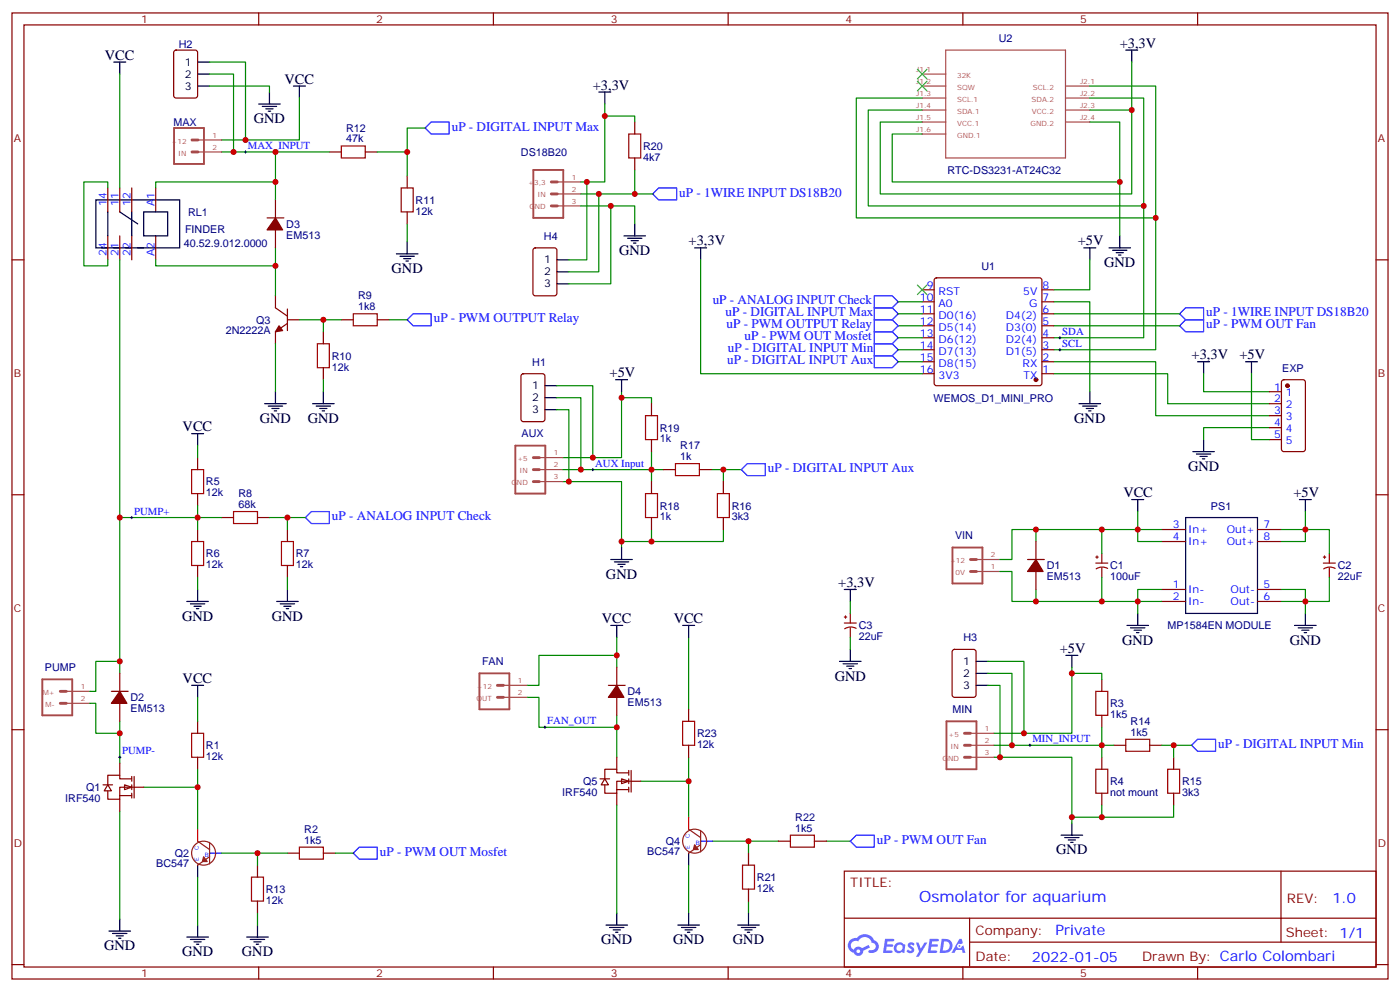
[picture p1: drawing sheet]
<svg xmlns="http://www.w3.org/2000/svg" width="412mm" height="292mm" viewBox="0 0 412 292" stroke-linecap="round" stroke-linejoin="round" font-family="sans-serif">
<g fill="none" stroke="#870000" stroke-width=".35">
<path d="M3.5 3.8h405.4v284.3h-405.4zM7.1 7.3h398.2v277.3h-398.2zM76.2 3.8v3.5M145.3 3.8v3.5M214.5 3.8v3.5M283.6 3.8v3.5M352.8 3.8v3.5M3.5 76.5h3.6M405.3 76.5h3.6M3.5 145.6h3.6M405.3 145.6h3.6M3.5 214.8h3.6"/>
<path d="M405.3 214.8h3.6M248.7 256.4h156.6v28.2h-156.6zM377.3 256.4v20.9M248.7 270.2h156.5M285.6 277.3h119.6M285.6 270.2v14.2M3.5 283.9h3.6M76.2 284.6v3.5M145.3 284.6v3.5M214.5 284.6v3.5M283.6 284.6v3.5M352.8 284.6v3.5"/>
<path d="M405.3 283.9h3.6"/>
</g>
<g fill="#5487ff">
<path d="M267.7 277.6a1.22 1.22 0 0 1 1.7 .2l-.4 .6a.47 .47 0 0 0-.3-.4 .47 .47 0 0 0-.5 .2l.1 .2a1.14 1.14 0 0 1 .8 1.8 1.14 1.14 0 0 1-1.9 0l-.2-.2 .5-.6 .7 .5a.29 .29 0 0 0 .3-.3 .29 .29 0 0 0-.2-.3 1.04 1.04 0 0 1-.6-1.7z"/>
<path d="M260.7 276.3h2.4l.3 .2-.2 .5-1.8 .1-.1 .8h1.5l.3 .4-.3 .4h-1.6l-.2 1.1h1.7l.2 .3-.2 .3-2.6 .1z"/>
<path d="M273.8 276.3h2.4l.3 .2-.1 .5-1.8 .1-.2 .8h1.6l.3 .4-.4 .4h-1.6l-.1 1.1h1.7l.2 .3-.2 .3-2.6 .1z"/>
<path d="M282.6 276.3h.7l.3 1.3-.6 .3a.69 .69 0 0 0-1 .3 .69 .69 0 0 0 .4 .9 .69 .69 0 0 0 .9-.6l.5-.2 .6 2.2h-.8l-.2-.9h-1.8l-.5 .9h-.8z"/>
<path d="M269.8 277.4h.8l.6 1.8 1.1-1.8h.9l-2.6 4.2h-.8l.9-1.5z"/>
<path d="M277.4 276.3l-.6 4.2h1.3a2.11 2.11 0 0 0 2.5-2.1 2.11 2.11 0 0 0-2.5-2.1zM278.1 277.1a1.39 1.39 0 0 1 1.7 1.4 1.39 1.39 0 0 1-1.8 1.3h-.3z"/>
<path d="M263.7 277.9a1.54 1.54 0 0 0-.1 2.2 1.54 1.54 0 0 0 2.2 .1l.6 .3 .3-2.3-.2-.3h-.4a1.49 1.49 0 0 0-2.4 0zM264 278.9a.94 .94 0 0 1 1.8 0 .94 .94 0 0 1-1.8 0z"/>
<path d="M250.4 276.7a2.18 2.18 0 0 0 1.1 3.7 1.44 1.44 0 0 0 1.6 .9 1.44 1.44 0 0 0 1.2-1.4l2-1.1-.5-.7-1.9 1a1.47 1.47 0 0 0-2.4 .4 1.39 1.39 0 0 1-.7-1.9 1.39 1.39 0 0 1 2-.5 2.12 2.12 0 0 1 2.2-1.3 2.12 2.12 0 0 1 1.9 1.7 1.14 1.14 0 0 1 1.1 1.4 1.14 1.14 0 0 1-1.7 .7 .43 .43 0 0 0-.5 .4 .43 .43 0 0 0 .4 .5 1.98 1.98 0 0 0 2.5-1.2 1.98 1.98 0 0 0-1.2-2.6 3.1 3.1 0 0 0-5.3-.6l-.9 .1zM252.3 280a.55 .55 0 0 1 1.1 0 .55 .55 0 0 1-1.1 0z"/>
<circle cx="282.6" cy="278.4" r=".26"/>
</g>
<g fill="none" stroke="#870000" stroke-width=".35">
<path d="M187 35.9v3.5M31.7 55.3v7.1M35.3 55.3v7.1M38.8 55.3v7.1M45.9 55.3v7.1M81.1 58.8v5.3M97 44.7h3.5M107.6 44.7h3.5M119.9 51.8v3.5M187 46.5v3.5M31.7 69.4v7.1M35.3 69.4v7.1"/>
<path d="M38.8 69.4v7.1M45.9 69.4v7.1M78.7 64.1h4.9M81.1 67.7v5.3M119.9 62.4v3.5M157.2 73.2l.5-.2h5.6l.7 .4v13l-.4 .6-5.9 .1-.7-.5v-12.9zM81.1 87.1v3.5l3.6 2.5M84.7 90.9v6.4M84.7 95.2l-3.6 2.4v3.6M84.7 94.1h3.5M95.2 97.6v3.6M100.5 94.1h3.6"/>
<path d="M111.1 94.1h3.6M271.6 99.4h3.6M271.6 95.9h3.6M271.6 92.4h3.6M271.6 88.8h3.6M271.6 85.3h3.6M275.4 82l.5-.2h30.3l.5 .2 .2 .5v30.3l-.2 .5-.5 .2h-30.3l-.5-.2-.2-.5v-30.3zM306.9 99.4h3.5M306.9 95.9h3.5M306.9 92.4h3.5M306.9 88.8h3.5M306.9 85.3h3.5"/>
<path d="M95.2 108.2v3.6M153.7 110.2l.5-.2h5.6l.7 .4v13l-.4 .7h-5.9l-.7-.5v-12.9zM191.9 118.8v3.5M271.6 110h3.6M271.6 106.5h3.6M271.6 102.9h3.6M306.9 110h3.5M306.9 106.5h3.5M306.9 102.9h3.5M58.2 134.7v3.5M191.9 129.4v3.5M195.4 138.2h3.6"/>
<path d="M206 138.2h3.5M58.2 145.3v3.5M58.2 155.9v3.5M65.3 152.3h3.5M75.8 152.3h3.6M84.7 155.9v3.5M191.9 141.7v3.6M191.9 152.3v3.6M213.1 141.7v3.6M213.1 152.3v3.6M305.2 159.4v5.3M342.2 155.9h7"/>
<path d="M342.2 159.4h7M370.4 155.9h7.1M370.4 159.4h7.1M58.2 166.4v3.6M84.7 166.4v3.6M302.7 164.7h4.9M305.2 168.2v5.3M342.2 173.5h7M342.2 177h7M370.4 173.5h7.1M370.4 177h7.1M35.3 198.2v5.3"/>
<path d="M181.7 196.4v5.3M280.7 191.3l.5-.2h5.6l.7 .5v12.9l-.4 .7h-5.9l-.7-.4v-13zM324.6 200v3.5M32.8 203.5h4.9M35.3 207v5.3M58.2 212.3v3.5M179.2 201.7h4.9M181.7 205.2v5.3M202.8 208.8v3.5M202.8 219.4v3.5M324.6 210.5v3.6M328.1 219.4h3.5"/>
<path d="M338.7 219.4h3.5M58.2 222.9v3.5M324.6 222.9v3.5M324.6 233.5v3.5M345.7 222.9v3.5M345.7 233.5v3.5M75.8 254.6v3.6M84.7 251.1h3.5M95.2 251.1h3.6M220.5 251.1v3.5M229.3 247.6h3.5M239.9 247.6h3.5"/>
<path d="M75.8 265.2v3.5M220.5 261.7v3.5"/>
</g>
<g fill="#870000" stroke="#870000" stroke-width=".35">
<path d="M82.2 95.9l1.1 1.4-2.2 .3z"/>
<path d="M81.1 64.1l2.2 3.6h-4.6z"/>
<path d="M35.3 203.5l2.1 3.5h-4.6z"/>
<path d="M181.7 201.7l2.1 3.5h-4.6z"/>
<path d="M305.2 164.7l2.1 3.5h-4.6z"/>
<circle cx="305.2" cy="111.8" r=".53"/>
</g>
<g fill="none" stroke="#a10000" stroke-width=".35">
<path d="M185.2 39.4h3.5v7.1h-3.5zM100.5 43h7.1v3.5h-7.1zM118.2 55.3h3.5v7.1h-3.5zM104.1 92.4h7v3.5h-7zM93.5 101.2h3.5v7h-3.5zM56.4 138.2h3.6v7.1h-3.6zM190.1 122.3h3.6v7.1h-3.6zM199 136.5h7v3.5h-7zM56.4 159.4h3.6v7h-3.6zM68.8 150.6h7v3.5h-7zM82.9 159.4h3.5v7h-3.5zM190.1 145.3h3.6v7h-3.6z"/>
<path d="M211.3 145.3h3.5v7h-3.5zM56.4 215.8h3.6v7.1h-3.6zM201.1 212.3h3.5v7.1h-3.5zM322.8 203.5h3.5v7h-3.5zM331.6 217.6h7.1v3.5h-7.1zM322.8 226.4h3.5v7.1h-3.5zM344 226.4h3.5v7.1h-3.5zM74.1 258.2h3.5v7h-3.5zM88.2 249.3h7v3.6h-7zM218.7 254.6h3.5v7.1h-3.5zM232.8 245.8h7.1v3.5h-7.1z"/>
</g>
<g fill="none" stroke="#000" stroke-width=".35">
<path d="M33.5 18.3h3.5M35.3 18.3v3.5M331.6 14.7h3.5M333.4 14.7v3.6M86.4 25.3h3.6M88.2 25.3v3.6M176.4 27.1h3.5M178.2 27.1v3.5M28.2 58.8h24.7v14.2h-24.7zM30 73h1.7M31.7 62.4v7M33.5 73h1.8"/>
<path d="M35.3 62.4l5.3 3.5M37 73h1.8M38.8 62.4v7M40.6 73h1.7M42.3 62.4h7.1v7h-7.1zM116.8 74.7h6.3M117.8 75.4h4.3M118.9 76.1h2.1M119.6 76.8h.7M119.9 71.2v3.5M164 76.5h3.6M183.8 69.4h6.3"/>
<path d="M184.9 70.1h4.2M185.9 70.8h2.1M186.6 71.5h.7M187 65.9v3.5M204.6 73h3.5M206.4 73v3.5M319.3 73h3.5M321 73v3.5M326.7 73h6.3M327.7 73.7h4.3M328.8 74.4h2.1M329.5 75.1h.7"/>
<path d="M329.8 69.4v3.6M164 83.5h3.6M164 80h3.6M78 118.8h6.3M79 119.5h4.3M81.1 115.3v3.5M92.1 118.8h6.3M93.1 119.5h4.3M95.2 115.3v3.5M160.5 113.5h3.5M160.5 117.1h3.5M181.3 111.8h3.6"/>
<path d="M183.1 111.8v3.5M317.9 118.8h6.3M318.9 119.5h4.2M321 115.3v3.5M56.4 127.6h3.6M58.2 127.6v3.6M80.1 120.2h2.1M80.8 120.9h.7M94.2 120.2h2.1M94.9 120.9h.7M160.5 120.6h3.5M320 120.2h2.1"/>
<path d="M320.7 120.9h.7M333.4 147h3.5M335.1 147v3.6M349.2 152.3h21.2v28.3h-21.2zM382.8 147h3.5M384.5 147v3.6M55 177h6.4M56.1 177.7h4.2M57.1 178.4h2.2M57.9 179.1h.7M58.2 173.5v3.5M81.5 177h6.3"/>
<path d="M82.5 177.7h4.3M83.6 178.4h2.1M84.3 179.1h.7M84.7 173.5v3.5M179.9 164.7h6.4M181 165.4h4.2M182 166.1h2.1M182.7 166.8h.7M183.1 161.1v3.6M248.7 173.5h3.5M250.5 173.5v3.5M179.9 184.1h3.5"/>
<path d="M181.7 184.1v3.5M201.1 184.1h3.5M202.8 184.1v3.5M247.3 194.7h6.3M248.4 195.4h4.2M249.4 196.1h2.1M250.1 196.8h.7M250.5 191.1v3.6M287.5 194.7h3.5M287.5 198.2h3.5M314 192.9h3.5M315.7 192.9v3.5"/>
<path d="M332 184.1h6.3M333 184.8h4.3M334.1 185.5h2.1M334.8 186.2h.7M335.1 180.6v3.5M381.4 184.1h6.3M382.4 184.8h4.2M383.5 185.5h2.1M384.2 186.2h.7M384.5 180.6v3.5M56.4 201.7h3.6M58.2 201.7v3.5"/>
<path d="M287.5 201.7h3.5M58.2 254.6v3.6M202.8 251.1v3.5M312.6 245.8h6.3M313.6 246.5h4.3M314.7 247.2h2.1M315.4 247.9h.7M315.7 242.3v3.5M32.1 274h6.4M33.2 274.7h4.2M34.2 275.4h2.1M34.9 276.2h.7"/>
<path d="M35.3 270.5v3.5M55 275.8h6.4M56.1 276.5h4.2M57.1 277.2h2.2M57.9 277.9h.7M58.2 272.3v3.5M72.7 275.8h6.3M73.7 276.5h4.3M74.8 277.2h2.1M75.5 277.9h.7M75.8 272.3v3.5M178.5 272.3h6.4"/>
<path d="M179.6 273h4.2M180.6 273.7h2.1M181.3 274.4h.7M181.7 268.7v3.6M199.7 272.3h6.3M200.7 273h4.3M201.8 273.7h2.1M202.5 274.4h.7M202.8 268.7v3.6M217.3 272.3h6.4M218.4 273h4.2M219.4 273.7h2.1"/>
<path d="M220.1 274.4h.7M220.5 268.7v3.6"/>
</g>
<path d="M51.3 37.7h8.8v10.6h-8.8zM157.1 50h8.8v14.1h-8.8zM151.8 131.2h8.8v14.1h-8.8zM280.6 161.1h8.8v10.6h-8.8zM12.5 200h8.8v10.5h-8.8zM141.2 198.2h8.8v10.6h-8.8zM278.8 212.3h8.8v14.1h-8.8z" fill="none" stroke="#a64a4a" stroke-width=".56"/>
<g fill="none" stroke="#a64a4a" stroke-width=".85">
<path d="M56.6 44.7h1.7M56.6 41.2h1.7M162.4 57.1h1.8M162.4 53.6h1.8M162.4 60.6h1.8M157.1 138.2h1.8M157.1 134.7h1.8M157.1 141.7h1.8M285.9 164.7h1.7M285.9 168.2h1.7M17.8 207h1.7M17.8 203.5h1.7"/>
<path d="M146.5 205.2h1.8M146.5 201.7h1.8M284.1 219.4h1.8M284.1 215.8h1.8M284.1 222.9h1.8"/>
</g>
<g fill="none" stroke="#a64a4a" stroke-width=".35">
<path d="M278.6 14.7h35.3v31.8h-35.3zM271.6 35.9h7M271.6 32.4h7M271.6 28.9h7M271.6 25.3h7M271.6 21.8h7M271.6 39.4h7M314.1 35.9h6.9M314.1 32.4h6.9M314.1 28.9h6.9M314.1 25.3h6.9M58.3 41.2h7"/>
<path d="M58.3 44.7h7M164.2 53.6h6.9M164.2 57.1h6.9M164.2 60.6h6.9M158.9 134.7h6.9M158.9 138.2h6.9M158.9 141.7h6.9M287.6 168.2h7M287.6 164.7h7M19.5 203.5h7M19.5 207h7M148.3 201.7h6.9"/>
<path d="M148.3 205.2h6.9M285.9 215.8h6.9M285.9 219.4h6.9M285.9 222.9h6.9"/>
</g>
<g fill="none" stroke="#008700" stroke-width=".35">
<path d="M333.4 18.3v14.1M35.3 21.8v33.5M88.2 28.9v12.3h-22.9M125.2 37.7h-5.3v7h-8.8M178.2 30.6v23h-7.1M178.2 34.1h8.8v1.8M271.6 32.4h-15.8v28.2h81.1M271.6 28.9h-19.4v35.2h88.2v38.8h-30M321 28.9h15.9v70.5h-26.5M321 35.9h8.8v17.7h-67v-14.2h8.8M321 32.4h12.4v24.7h-74.1v-21.2h12.3M321 25.3h19.4v38.8"/>
<path d="M31.7 55.3v-1.7h-7v24.6h7v-1.7M45.9 55.3v-1.7h35.2v5.2M65.3 44.7h31.7M119.9 44.7v7.1M172.9 53.6v22.9h-5.3M176.4 57.1v22.9h-8.8M187 50v7.1h-15.9M187 57.1h5.3M329.8 53.6v15.8M35.3 76.5v75.8M81.1 73v5.2h-35.2v-1.7M81.1 78.2v8.9"/>
<path d="M171.1 60.6h15.9v5.3M179.9 60.6v22.9h-12.3M206.4 76.5v33.5h65.2M321 76.5v8.8h-10.6M88.2 94.1h7v3.5M95.2 94.1h5.3M114.7 94.1h5.2M264.6 92.4h7M264.6 88.8h7M264.6 95.9h7M264.6 99.4h7M310.4 88.8h10.6v26.5"/>
<path d="M310.4 92.4h37.1M310.4 95.9h37.1M81.1 101.2v14.1M95.2 111.8v3.5M164 113.5h10.6v21.2M164 117.1h7.1v21.1M183.1 117.1h8.8v1.7M183.1 115.3v19.4h-17.3M264.6 102.9h7M264.6 106.5h7M58.2 131.2v3.5M164 120.6h3.6v21.1"/>
<path d="M191.9 132.9v5.3h-26.1M195.4 138.2h-3.5v3.5M209.5 138.2h3.6v3.5M213.1 138.2h5.3M58.2 148.8v7.1M65.3 152.3h-30v42.4M79.4 152.3h10.6M84.7 152.3v3.6M165.8 141.7h17.3v19.4M191.9 155.9v3.5h-8.8M213.1 155.9v3.5h-21.2M305.2 155.9v3.5"/>
<path d="M324.6 155.9v7M335.1 150.6v8.8h7.1M377.5 155.9h7v3.5h-7M384.5 150.6v5.3h7.1v7M58.2 170v3.5M84.7 170v3.5M250.5 177v3.6M305.2 173.5v3.5M324.6 170v7M342.2 173.5h-7.1v7.1M377.5 177h7v3.6M391.6 170v7h-7.1v-3.5h-7"/>
<path d="M35.3 198.2v-3.5h-7.1v8.8h-1.7M181.7 196.4v-3.5h-23v8.8h-3.5M181.7 187.6v5.3M202.8 187.6v21.2M250.5 187.6v3.5M291 194.7h10.6v21.1M291 198.2h7.1v21.2M315.7 196.4v19.4h-22.9M315.7 198.2h8.9v1.8M26.5 207h1.7v8.8h7.1v-3.5M35.3 215.8v8.8M58.2 205.2v7.1"/>
<path d="M155.2 205.2h3.5v8.9h23v-3.6M181.7 214.1v8.8M291 201.7h3.6v21.2M324.6 214.1v5.3h-31.8M328.1 219.4h-3.5v3.5M342.2 219.4h3.5v3.5M345.7 219.4h5.3M35.3 238.8v31.7M42.3 231.7h15.9M58.2 226.4v17.7M202.8 222.9v7h-14.1M202.8 229.9v10.6"/>
<path d="M292.8 222.9h22.9v19.4M324.6 237v3.5h-8.9M345.7 237v3.5h-21.1M58.2 258.2v14.1M65.3 251.1h19.4M75.8 251.1v3.5M98.8 251.1h5.3M202.8 254.6v14.1M209.9 247.6h19.4M220.5 247.6v3.5M243.4 247.6h7.1M75.8 268.7v3.6"/>
<path d="M220.5 265.2v3.5"/>
</g>
<g fill="none" stroke="#900" stroke-width=".35">
<path d="M322.8 165.7h3.5M322.8 164h.7M323.1 163.6v.7M324.6 162.9v2.8M324.6 167.1v2.9M326.3 167.3l-1.7-.4-1.7 .5M389.8 165.7h3.5M389.8 164h.7M390.2 163.6v.7M391.6 162.9v2.8M391.6 167.1v2.9M393.3 167.3l-1.7-.4-1.7 .5"/>
<path d="M248.7 183.4h3.5M248.7 181.6h.7M249.1 181.3v.7M250.5 180.6v2.8M250.5 184.8v2.8M252.2 184.9l-1.7-.4-1.7 .6"/>
</g>
<path d="M58.2 244.1v3.5M202.8 240.5v3.6" fill="none" stroke="#f00" stroke-width=".35"/>
<g fill="none" stroke="#00f" stroke-width=".35">
<path d="M125.2 37.7l1.8-1.8h5.3v3.5h-5.3zM192.3 57.1l1.7-1.8h5.3v3.5h-5.3zM119.9 94.1l1.8-1.7h5.3v3.5h-5.3zM257.5 90.6h5.3l1.8 1.8-1.8 1.7h-5.3zM257.5 87.1h5.3l1.8 1.7-1.8 1.8h-5.3zM257.5 94.1h5.3l1.8 1.8-1.8 1.7h-5.3zM257.5 97.6h5.3l1.8 1.8-1.8 1.8h-5.3zM347.5 95.9l1.7-1.8h5.3v3.5h-5.3zM349.2 90.6h5.3v3.5h-5.3l-1.7-1.7zM257.5 101.2h5.3l1.8 1.7-1.8 1.8h-5.3zM257.5 104.7h5.3l1.8 1.8-1.8 1.7h-5.3zM218.4 138.2l1.7-1.7h5.3v3.5h-5.3z"/>
<path d="M90 152.3l1.7-1.7h5.3v3.5h-5.3zM351 219.4l1.8-1.8h5.3v3.5h-5.3zM61.7 251.1h3.6M104.1 251.1l1.7-1.8h5.3v3.6h-5.3zM206.4 247.6h3.5M250.5 247.6l1.7-1.8h5.3v3.5h-5.3z"/>
</g>
<g fill="none" stroke="#930" stroke-width=".35">
<path d="M58.2 247.6l3.5 2.4M61.7 252.2l-3.5 2.4M61.7 247.9v6.4M202.8 244.1l3.6 2.4M206.4 248.6l-3.6 2.5M206.4 244.4v6.4"/>
<circle cx="60" cy="251.1" r="3.5"/>
<circle cx="204.6" cy="247.6" r="3.5"/>
</g>
<g fill="#930" stroke="#930" stroke-width=".35">
<path d="M60 252.2l1 1.4h-1.4z"/>
<path d="M204.6 248.6l1.1 1.4h-1.4z"/>
</g>
<g fill="none" stroke="#000" stroke-width=".29">
<path d="M72 44.7h.7M72.3 44.4v.7M311.9 99.4h.7M312.2 99.1v.7M311.9 102.9h.7M312.2 102.6v.7M174.3 138.2h.7M174.6 137.9v.7M38.5 152.3h.7M38.8 152v.7M160.2 214.1h.7M160.5 213.7v.7"/>
<path d="M303 219.4h.7M303.4 219v.7"/>
</g>
<g fill="#fff" stroke="#870000" stroke-width=".35">
<path d="M36.7 231l2.1 .7-2.1 .7z"/>
<path d="M31.7 231l1.1 1.8h-2.1z"/>
</g>
<path d="M30.3 231h2.9M35.3 234.2h3.5M35.3 224.6v3.6M35.3 235.2v3.6M38.8 229.2h-3.5v-1h-3.6v2.8M38.8 228.5v1.4M38.8 231v1.4M38.8 233.5v1.4M39.5 228.5v6.4M42.3 231.7h-7v3.5h-3.6v-2.4" fill="none" stroke="#870000" stroke-width=".35"/>
<g fill="#fff" stroke="#870000" stroke-width=".35">
<path d="M183.1 229.2l2.1 .7-2.1 .7z"/>
<path d="M178.2 229.2l1 1.8h-2.1z"/>
</g>
<g fill="none" stroke="#870000" stroke-width=".35">
<path d="M51.4 15l.5-.3h5.6l.7 .5v13l-.5 .6-5.8 .1-.7-.5v-12.9zM373.9 115.3h3.6M373.9 118.8h3.6M377.7 112l.5-.2h5.6l.7 .4v20l-.4 .7h-5.9l-.7-.4v-20zM373.9 122.3h3.6M373.9 125.9h3.6M373.9 129.4h3.6M176.7 229.2h2.9M181.7 232.4h3.5M181.7 222.9v3.5M181.7 233.5v3.5M185.2 227.5h-3.5v-1.1h-3.5v2.8"/>
<path d="M185.2 226.8v1.4M185.2 229.2v1.4M185.2 231.7v1.4M185.9 226.8v6.3M188.7 229.9h-7v3.6h-3.5v-2.5"/>
</g>
<g fill="none" stroke="#008700" stroke-width=".35">
<path d="M61.7 18.3h10.6v22.9M61.7 21.8h7.1v22.9M61.7 25.3h17.7v1.8M81.1 44.7v8.9M119.9 65.9v5.3M310.4 110h33.6v8.8h29.9M310.4 106.5h30v15.8h33.5M354.5 110v5.3h19.4M368.7 110v19.4h5.2M373.9 125.9h-19.4v3.5M342.2 155.9h-44.1v8.8h-3.5M294.6 168.2h3.5v8.8h44.1"/>
<path d="M181.7 237v31.7"/>
</g>
<g fill="none" stroke="#000" stroke-width=".35">
<path d="M58.2 18.3h3.5M58.2 25.3h3.5M58.2 21.8h3.5M76.2 30.6h6.3M77.3 31.3h4.2M78.3 32h2.1M79 32.7h.7M79.4 27.1v3.5M352.8 106.5h3.5M354.5 106.5v3.5M366.9 106.5h3.5M368.7 106.5v3.5"/>
<path d="M351.4 132.9h6.3M352.4 133.6h4.3M353.5 134.3h2.1M354.2 135h.7M354.5 129.4v3.5"/>
</g>
<path d="M34.9 222.9h.7M35.3 222.5v.7" fill="none" stroke="#000" stroke-width=".29"/>
<circle cx="379.2" cy="113.5" r=".53" fill="#870000" stroke="#870000" stroke-width=".35"/>
<path d="M270.2 20.4l2.8 2.8M270.2 23.9l2.8 2.8M273 20.4l-2.8 2.8M273 23.9l-2.8 2.8M270.2 83.9l2.8 2.8M273 83.9l-2.8 2.8" fill="none" stroke="#3c3" stroke-width=".35"/>
<g fill="#c00">
<circle cx="384.5" cy="177" r=".88"/>
<circle cx="384.5" cy="155.9" r=".88"/>
<circle cx="35.3" cy="215.8" r=".88"/>
<circle cx="58.2" cy="152.3" r=".88"/>
<circle cx="84.7" cy="152.3" r=".88"/>
<circle cx="95.3" cy="94.1" r=".88"/>
<circle cx="75.8" cy="251.1" r=".88"/>
<circle cx="336.9" cy="60.6" r=".88"/>
<circle cx="340.4" cy="64.1" r=".88"/>
<circle cx="35.3" cy="152.3" r=".88"/>
<circle cx="35.3" cy="194.7" r=".88"/>
<circle cx="315.7" cy="198.2" r=".88"/>
<circle cx="324.6" cy="219.4" r=".88"/>
<circle cx="315.7" cy="240.5" r=".88"/>
<circle cx="324.6" cy="240.5" r=".88"/>
<circle cx="345.7" cy="219.4" r=".88"/>
<circle cx="213.1" cy="138.2" r=".88"/>
<circle cx="191.9" cy="159.4" r=".88"/>
<circle cx="183.1" cy="159.4" r=".88"/>
<circle cx="191.9" cy="138.2" r=".88"/>
<circle cx="183.1" cy="117.1" r=".88"/>
<circle cx="329.8" cy="53.6" r=".88"/>
<circle cx="333.4" cy="32.4" r=".88"/>
<circle cx="178.2" cy="34.1" r=".88"/>
<circle cx="187" cy="57.1" r=".88"/>
<circle cx="220.5" cy="247.6" r=".88"/>
<circle cx="202.8" cy="229.9" r=".88"/>
<circle cx="181.7" cy="214.1" r=".88"/>
<circle cx="181.7" cy="192.9" r=".88"/>
<circle cx="58.2" cy="231.7" r=".88"/>
<circle cx="174.6" cy="134.7" r=".88"/>
<circle cx="171.1" cy="138.2" r=".88"/>
<circle cx="167.6" cy="141.7" r=".88"/>
<circle cx="301.6" cy="215.8" r=".88"/>
<circle cx="298.1" cy="219.4" r=".88"/>
<circle cx="294.6" cy="222.9" r=".88"/>
<circle cx="172.9" cy="53.6" r=".88"/>
<circle cx="176.4" cy="57.1" r=".88"/>
<circle cx="179.9" cy="60.6" r=".88"/>
<circle cx="119.9" cy="44.7" r=".88"/>
<circle cx="72.3" cy="41.2" r=".88"/>
<circle cx="68.8" cy="44.7" r=".88"/>
<circle cx="81.1" cy="44.7" r=".88"/>
<circle cx="81.1" cy="78.2" r=".88"/>
<circle cx="81.1" cy="53.6" r=".88"/>
<circle cx="335.1" cy="155.9" r=".88"/>
<circle cx="324.6" cy="155.9" r=".88"/>
<circle cx="305.2" cy="155.9" r=".88"/>
<circle cx="335.1" cy="177" r=".88"/>
<circle cx="324.6" cy="177" r=".88"/>
<circle cx="305.2" cy="177" r=".88"/>
</g>
<text font-size="4.6" fill="#00f" x="270.8" y="265.4">Osmolator for aquarium</text>
<g font-size="4.2">
<text x="30.9" y="17.6">VCC</text>
<text x="329.8" y="14">+3,3V</text>
<text x="83.8" y="24.6">VCC</text>
<text x="174.6" y="26.4">+3,3V</text>
<text x="74.8" y="36.3">GND</text>
<text x="182.4" y="75.1">GND</text>
<text x="202.8" y="72.2">+3,3V</text>
<text x="317.5" y="72.2">+5V</text>
<text x="115.4" y="80.4">GND</text>
<text x="325.3" y="78.6">GND</text>
<text x="351" y="105.8">+3,3V</text>
<text x="365.1" y="105.8">+5V</text>
<text x="179.6" y="111.1">+5V</text>
<text x="76.6" y="124.5">GND</text>
<text x="90.7" y="124.5">GND</text>
<text x="316.4" y="124.5">GND</text>
<text x="53.8" y="126.9">VCC</text>
<text x="350" y="138.6">GND</text>
<text x="330.9" y="146.3">VCC</text>
<text x="381" y="146.3">+5V</text>
<text x="178.5" y="170.3">GND</text>
<text x="246.9" y="172.8">+3,3V</text>
<text x="53.6" y="182.7">GND</text>
<text x="80.1" y="182.7">GND</text>
<text x="177.3" y="183.4">VCC</text>
<text x="198.4" y="183.4">VCC</text>
<text x="330.6" y="189.7">GND</text>
<text x="379.9" y="189.7">GND</text>
<text x="312.2" y="192.2">+5V</text>
<text x="53.8" y="201">VCC</text>
<text x="245.9" y="200.3">GND</text>
<text x="311.1" y="251.5">GND</text>
<text x="30.7" y="279.7">GND</text>
<text x="53.6" y="281.4">GND</text>
<text x="71.3" y="281.4">GND</text>
<text x="177.1" y="277.9">GND</text>
<text x="198.3" y="277.9">GND</text>
<text x="215.9" y="277.9">GND</text>
</g>
<g font-size="4.2" fill="#00f">
<text x="392.5" y="265.7">1.0</text>
<text x="310.9" y="275.2">Private</text>
<text x="304" y="283">2022-01-05</text>
</g>
<g font-size="3.9" fill="#00f">
<text x="133.1" y="38.4">uP - DIGITAL INPUT Max</text>
<text x="200.1" y="57.8">uP - 1WIRE INPUT DS18B20</text>
<text x="209.9" y="89.6">uP - ANALOG INPUT Check</text>
<text x="127.8" y="94.9">uP - PWM OUTPUT Relay</text>
<text x="213.8" y="93.1">uP - DIGITAL INPUT Max</text>
<text x="355.3" y="93.1">uP - 1WIRE INPUT DS18B20</text>
<text x="214" y="96.6">uP - PWM OUTPUT Relay</text>
<text x="219.3" y="100.2">uP - PWM OUT Mosfet</text>
<text x="355.3" y="96.6">uP - PWM OUT Fan</text>
<text x="214.2" y="107.2">uP - DIGITAL INPUT Aux</text>
<text x="214.4" y="103.7">uP - DIGITAL INPUT Min</text>
<text x="226.2" y="139">uP - DIGITAL INPUT Aux</text>
<text x="97.8" y="153.1">uP - ANALOG INPUT Check</text>
<text x="358.8" y="220.1">uP - DIGITAL INPUT Min</text>
<text x="111.9" y="251.9">uP - PWM OUT Mosfet</text>
<text x="258.3" y="248.3">uP - PWM OUT Fan</text>
</g>
<g font-size="3.9" fill="#800">
<text x="250.5" y="261">TITLE:</text>
<text x="379.1" y="265.7">REV:</text>
<text x="287.4" y="275.2">Company:</text>
<text x="378.7" y="275.8">Sheet: 1/1</text>
<text x="287.4" y="282.9">Date:</text>
<text x="336.4" y="282.9">Drawn By: Carlo Colombari</text>
</g>
<g font-size="3.2" fill="#800">
<text x="41.6" y="6.8">1</text>
<text x="110.8" y="6.8">2</text>
<text x="179.9" y="6.8">3</text>
<text x="249.1" y="6.8">4</text>
<text x="318.2" y="6.8">5</text>
<text x="4.1" y="41.9">A</text>
<text x="405.9" y="41.9">A</text>
<text x="4.1" y="111.1">B</text>
<text x="405.9" y="111.1">B</text>
<text x="4.1" y="180.2">C</text>
<text x="405.9" y="180.2">C</text>
<text x="4.1" y="249.3">D</text>
<text x="405.9" y="249.3">D</text>
<text x="41.6" y="287.6">1</text>
<text x="110.8" y="287.6">2</text>
<text x="179.9" y="287.6">3</text>
<text x="249.1" y="287.6">4</text>
<text x="318.2" y="287.6">5</text>
</g>
<g font-size="3.2" fill="#000080">
<text x="52.7" y="14.1">H2</text>
<text x="294.2" y="12.4">U2</text>
<text x="51.1" y="37.1">MAX</text>
<text x="102" y="41.9">47k</text>
<text x="102" y="38.8">R12</text>
<text x="153.5" y="45.9">DS18B20</text>
<text x="189.4" y="47.3">4k7</text>
<text x="189.4" y="44.1">R20</text>
<text x="279.1" y="51.2">RTC-DS3231-AT24C32</text>
<text x="122.4" y="60">R11</text>
<text x="55.4" y="63.5">RL1</text>
<text x="122.4" y="63.2">12k</text>
<text x="54.5" y="68.7">FINDER</text>
<text x="84.3" y="70.2">EM513</text>
<text x="84.3" y="67">D3</text>
<text x="160.2" y="70.6">H4</text>
<text x="54.1" y="72.7">40.52.9.012.0000</text>
<text x="289.1" y="79.4">U1</text>
<text x="105.5" y="88.1">R9</text>
<text x="75.5" y="95.3">Q3</text>
<text x="105.5" y="91.3">1k8</text>
<text x="66.5" y="98.2">2N2222A</text>
<text x="97.7" y="105.8">R10</text>
<text x="156.8" y="107.6">H1</text>
<text x="97.7" y="109.1">12k</text>
<text x="377.7" y="109.4">EXP</text>
<text x="275" y="118.2">WEMOS_D1_MINI_PRO</text>
<text x="153.6" y="128.7">AUX</text>
<text x="194.4" y="130.2">1k</text>
<text x="194.4" y="127">R19</text>
<text x="200.4" y="135.4">1k</text>
<text x="200.4" y="132.2">R17</text>
<text x="60.7" y="142.9">R5</text>
<text x="60.7" y="146.1">12k</text>
<text x="70.2" y="149.5">68k</text>
<text x="70.2" y="146.4">R8</text>
<text x="194.4" y="150">R18</text>
<text x="215.5" y="150">R16</text>
<text x="356.7" y="150">PS1</text>
<text x="194.4" y="153.1">1k</text>
<text x="215.5" y="153.1">3k3</text>
<text x="281.3" y="158.8">VIN</text>
<text x="60.7" y="167.3">12k</text>
<text x="60.7" y="164">R6</text>
<text x="87.1" y="167.3">12k</text>
<text x="87.1" y="164">R7</text>
<text x="308.3" y="167.6">D1</text>
<text x="327" y="167.6">C1</text>
<text x="394.1" y="167.6">C2</text>
<text x="308.3" y="170.8">EM513</text>
<text x="327" y="170.8">100uF</text>
<text x="394.1" y="170.8">22uF</text>
<text x="252.9" y="185.2">C3</text>
<text x="343.9" y="185.3">MP1584EN MODULE</text>
<text x="252.9" y="188.4">22uF</text>
<text x="283.8" y="188.7">H3</text>
<text x="13.2" y="197.6">PUMP</text>
<text x="142" y="195.8">FAN</text>
<text x="38.5" y="209.6">EM513</text>
<text x="38.5" y="206.4">D2</text>
<text x="184.9" y="207.8">EM513</text>
<text x="184.9" y="204.6">D4</text>
<text x="280.6" y="209.9">MIN</text>
<text x="327" y="208.2">R3</text>
<text x="327" y="211.3">1k5</text>
<text x="333" y="213.3">R14</text>
<text x="60.7" y="220.5">R1</text>
<text x="205.3" y="220.2">12k</text>
<text x="205.3" y="217">R23</text>
<text x="333" y="216.5">1k5</text>
<text x="60.7" y="223.7">12k</text>
<text x="25.4" y="232.9">Q1</text>
<text x="171.8" y="231.1">Q5</text>
<text x="327" y="231.1">R4</text>
<text x="348.2" y="231.1">R15</text>
<text x="19.2" y="236">IRF540</text>
<text x="165.6" y="234.2">IRF540</text>
<text x="327" y="234.2">not mount</text>
<text x="348.2" y="234.2">3k3</text>
<text x="89.6" y="245.1">R2</text>
<text x="234.3" y="244.8">1k5</text>
<text x="234.3" y="241.5">R22</text>
<text x="89.6" y="248.3">1k5</text>
<text x="190.7" y="251.7">BC547</text>
<text x="196.1" y="248.8">Q4</text>
<text x="46" y="255.2">BC547</text>
<text x="51.5" y="252.3">Q2</text>
<text x="78.3" y="262.8">R13</text>
<text x="223" y="262.5">12k</text>
<text x="223" y="259.3">R21</text>
<text x="78.3" y="266.1">12k</text>
</g>
<g font-size="3.2">
<text x="54.4" y="19.3">1</text>
<text x="54.4" y="22.9">2</text>
<text x="54.4" y="26.4">3</text>
<text x="160.3" y="77.5">1</text>
<text x="160.3" y="81.1">2</text>
<text x="160.3" y="84.6">3</text>
<text x="156.7" y="114.6">1</text>
<text x="156.7" y="118.1">2</text>
<text x="156.7" y="121.6">3</text>
<text x="283.7" y="195.7">1</text>
<text x="283.7" y="202.8">3</text>
<text x="283.7" y="199.2">2</text>
</g>
<g font-size="3.2" fill="#00f">
<text x="73" y="43.9">MAX_INPUT</text>
<text x="31.4" y="60.6" transform="rotate(-90 31.4 60.6)">14</text>
<text x="34.9" y="60.6" transform="rotate(-90 34.9 60.6)">11</text>
<text x="38.5" y="60.6" transform="rotate(-90 38.5 60.6)">12</text>
<text x="45.5" y="60.6" transform="rotate(-90 45.5 60.6)">A1</text>
<text x="31.4" y="75.2" transform="rotate(-90 31.4 75.2)">24</text>
<text x="34.9" y="75.2" transform="rotate(-90 34.9 75.2)">21</text>
<text x="38.5" y="75.2" transform="rotate(-90 38.5 75.2)">22</text>
<text x="45.5" y="75.4" transform="rotate(-90 45.5 75.4)">A2</text>
<text x="271" y="88.5">10</text>
<text x="273" y="84.9">9</text>
<text x="276.5" y="86.7">RST</text>
<text x="301.4" y="86.7">5V</text>
<text x="307.1" y="88.5">7</text>
<text x="307.1" y="84.9">8</text>
<text x="271" y="92">11</text>
<text x="271" y="95.5">12</text>
<text x="276.5" y="90.2">A0</text>
<text x="276.5" y="93.8">D0(16)</text>
<text x="296.3" y="93.8">D4(2)</text>
<text x="303.1" y="90.2">G</text>
<text x="307.1" y="95.5">5</text>
<text x="307.1" y="92">6</text>
<text x="271" y="99.1">13</text>
<text x="276.5" y="97.3">D5(14)</text>
<text x="276.5" y="100.8">D6(12)</text>
<text x="296.3" y="100.8">D2(4)</text>
<text x="296.3" y="97.3">D3(0)</text>
<text x="307.1" y="99.1">4</text>
<text x="312.9" y="98.5">SDA</text>
<text x="271" y="102.6">14</text>
<text x="271" y="106.1">15</text>
<text x="276.5" y="104.4">D7(13)</text>
<text x="276.5" y="107.9">D8(15)</text>
<text x="296.3" y="104.4">D1(5)</text>
<text x="301.2" y="107.9">RX</text>
<text x="307.1" y="106.1">2</text>
<text x="307.1" y="102.6">3</text>
<text x="312.9" y="102.1">SCL</text>
<text x="271" y="109.6">16</text>
<text x="276.5" y="111.4">3V3</text>
<text x="301.5" y="111.4">TX</text>
<text x="307.1" y="109.6">1</text>
<text x="375.3" y="114.9">1</text>
<text x="375.3" y="118.5">2</text>
<text x="378.8" y="116.7">1</text>
<text x="375.3" y="122">3</text>
<text x="375.3" y="125.5">4</text>
<text x="378.8" y="120.2">2</text>
<text x="378.8" y="123.8">3</text>
<text x="375.3" y="129">5</text>
<text x="378.8" y="127.3">4</text>
<text x="378.8" y="130.8">5</text>
<text x="175.3" y="137.3">AUX Input</text>
<text x="39.5" y="151.4">PUMP+</text>
<text x="345.5" y="155.5">3</text>
<text x="372.2" y="155.5">7</text>
<text x="345.5" y="159">4</text>
<text x="350" y="156.9">In+</text>
<text x="350" y="160.4">In+</text>
<text x="361.4" y="156.9">Out+</text>
<text x="361.4" y="160.4">Out+</text>
<text x="372.2" y="159">8</text>
<text x="345.5" y="173.1">1</text>
<text x="372.2" y="173.1">5</text>
<text x="345.5" y="176.7">2</text>
<text x="350" y="174.6">In-</text>
<text x="350" y="178.1">In-</text>
<text x="362.5" y="174.6">Out-</text>
<text x="362.5" y="178.1">Out-</text>
<text x="372.2" y="176.7">6</text>
<text x="161.2" y="213.2">FAN_OUT</text>
<text x="304.1" y="218.5">MIN_INPUT</text>
<text x="36" y="222">PUMP-</text>
</g>
<g font-size="2.1" fill="#a54b4b">
<text x="269.9" y="21.1">J1.1</text>
<text x="281.9" y="22.8">32K</text>
<text x="269.9" y="28.2">J1.3</text>
<text x="269.9" y="24.6">J1.2</text>
<text x="281.9" y="29.9">SCL.1</text>
<text x="281.9" y="26.4">SQW</text>
<text x="303.9" y="29.9">SDA.2</text>
<text x="304.3" y="26.4">SCL.2</text>
<text x="318.1" y="28.2">J2.2</text>
<text x="318.1" y="24.6">J2.1</text>
<text x="269.9" y="35.2">J1.5</text>
<text x="269.9" y="31.7">J1.4</text>
<text x="281.9" y="33.4">SDA.1</text>
<text x="304" y="33.4">VCC.2</text>
<text x="318.1" y="35.2">J2.4</text>
<text x="318.1" y="31.7">J2.3</text>
<text x="62.6" y="40.5">1</text>
<text x="269.9" y="38.7">J1.6</text>
<text x="281.9" y="37">VCC.1</text>
<text x="281.9" y="40.5">GND.1</text>
<text x="303.5" y="37">GND.2</text>
<text x="50.5" y="42.2">+12</text>
<text x="52.5" y="45.8">IN</text>
<text x="62.6" y="44">2</text>
<text x="168.4" y="52.9">1</text>
<text x="155.6" y="54.6">+3,3</text>
<text x="158.3" y="58.1">IN</text>
<text x="168.4" y="56.4">2</text>
<text x="168.4" y="59.9">3</text>
<text x="155.9" y="61.6">GND</text>
<text x="152.4" y="135.7">+5</text>
<text x="163.1" y="134">1</text>
<text x="163.1" y="137.5">2</text>
<text x="150.6" y="142.8">GND</text>
<text x="153" y="139.3">IN</text>
<text x="163.1" y="141.1">3</text>
<text x="279.8" y="165.7">+12</text>
<text x="291.9" y="167.5">1</text>
<text x="291.9" y="164">2</text>
<text x="281.5" y="169.2">0V</text>
<text x="23.8" y="202.8">1</text>
<text x="140.5" y="202.8">+12</text>
<text x="152.6" y="201">1</text>
<text x="12.6" y="204.5">M+</text>
<text x="13.4" y="208.1">M-</text>
<text x="23.8" y="206.3">2</text>
<text x="140.4" y="206.3">OUT</text>
<text x="152.6" y="204.6">2</text>
<text x="290.1" y="215.1">1</text>
<text x="279.4" y="216.9">+5</text>
<text x="280" y="220.4">IN</text>
<text x="290.1" y="218.7">2</text>
<text x="277.6" y="223.9">GND</text>
<text x="290.1" y="222.2">3</text>
</g>
<g font-size="1.8" fill="#00f">
<text x="58.6" y="250" transform="rotate(-90 58.6 250)">C</text>
<text x="203.2" y="249.8" transform="rotate(-90 203.2 249.8)">E</text>
<text x="203.2" y="246.5" transform="rotate(-90 203.2 246.5)">C</text>
<text x="205" y="248.6">B</text>
<text x="58.6" y="253.3" transform="rotate(-90 58.6 253.3)">E</text>
<text x="60.3" y="252.2">B</text>
</g>
</svg>
